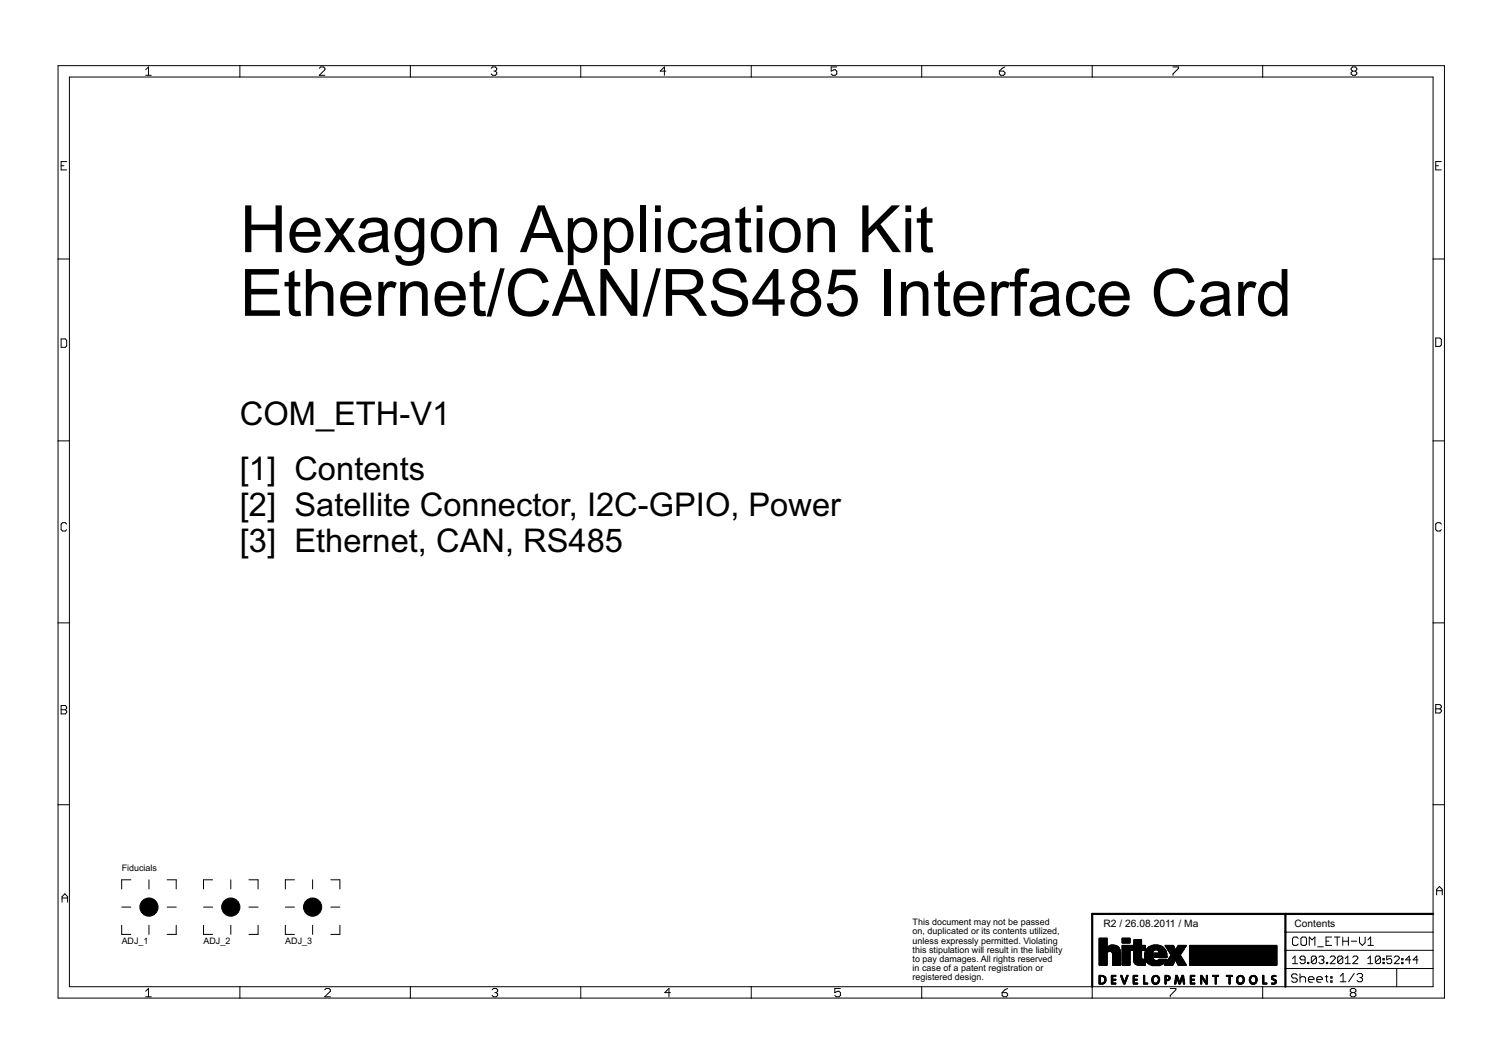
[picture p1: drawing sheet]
<svg xmlns="http://www.w3.org/2000/svg" width="420mm" height="297mm" viewBox="0 0 420 297" stroke-linecap="round" stroke-linejoin="round" font-family="sans-serif">
<g fill="#000" stroke="#000" stroke-width=".28">
<path d="M16.2 18.3v54zM40.7 19.5l.8-.8zM41.5 18.7v2.3zM16.2 18.3h50.8zM89.2 19.1l.4-.4zM89.6 18.7h.8zM90.8 19.1v.4zM90.4 18.7l.4 .4zM67 18.3h47.6zM137.2 19.1l.4-.4zM137.6 18.7h.8zM138.4 18.7l.4 .4z"/>
<path d="M138 19.9h.4zM138.4 19.9l.4 .4zM138.8 19.1v.4zM138.8 19.5l-.4 .4zM114.6 18.3h47.6zM184.4 19.9h1.6zM185.6 18.7l-1.2 1.2zM162.2 18.3h47.7zM209.9 18.3v3.2zM232.2 18.7v1.2zM232.2 19.9l.8-.4zM233 19.5h.4z"/>
<path d="M233.4 19.5l.4 .4zM232.2 18.7h1.6zM233.8 19.9v.7zM209.9 18.3h47.6zM257.5 18.3v3.2zM279.2 19.9v.7zM280 19.1l-.8 .8zM279.2 19.9h1.2zM280 19.1l.7-.4zM257.5 18.3h47.6zM305.1 18.3v3.2zM327.7 18.7h1.5z"/>
<path d="M329.2 18.7v.4zM329.2 19.1l-1.5 1.5zM305.1 18.3h47.6zM352.7 18.3v3.2zM377.5 19.1l.4-.4zM377.5 19.1v.4zM377.9 18.7h.7zM377.5 19.5l.4 .4zM377.9 19.9h.7zM378.6 18.7l.4 .4zM378.6 19.9l.4 .4zM379 19.1v.4z"/>
<path d="M378.6 19.9l.4-.4zM352.7 18.3h50.8zM19.4 21.5v50.8zM40.7 21h1.5zM19.4 21.5h47.6zM67 18.3v3.2zM89.2 21l1.6-1.5zM89.2 21h1.6zM67 21.5h47.6zM114.6 18.3v3.2zM137.2 20.6l.4 .4zM137.6 21h.8z"/>
<path d="M138.8 20.3v.3zM138.8 20.6l-.4 .4zM114.6 21.5h47.6zM162.2 18.3v3.2zM185.6 18.7v2.3zM162.2 21.5h47.7zM232.2 20.6l.4 .4zM232.6 21h.8zM233.4 21l.4-.4zM209.9 21.5h47.6zM279.2 20.6l.4 .4zM279.6 21h.8z"/>
<path d="M280.4 21l.3-.4zM280.7 20.3v.3zM280.4 19.9l.3 .4zM257.5 21.5h47.6zM327.7 20.6v.4zM305.1 21.5h47.6zM377.5 20.3v.3zM377.9 19.9l-.4 .4zM377.5 20.6l.4 .4zM377.9 21h.7zM379 20.3v.3zM378.6 21l.4-.4z"/>
<path d="M352.7 21.5h47.6zM17.1 45.1v2.3zM17.1 47.4h1.5zM17.1 46.3h.8zM17.1 45.1h1.5zM401.1 45.1v2.3zM401.1 47.4h1.6zM401.1 46.3h.8zM401.1 45.1h1.6zM16.2 72.3v50.8zM16.2 72.3h3.2zM19.4 72.3v50.8z"/>
<path d="M400.3 21.5v50.8zM400.3 72.3h3.2zM403.5 18.3v54zM17.1 94.6v2.4zM17.1 97h1.1zM18.6 96.6l-.4 .4zM17.1 94.6h1.1zM18.6 95v1.6zM18.2 94.6l.4 .4zM401.1 94.4v2.3zM401.1 96.7h1.2zM402.3 96.7l.4-.4z"/>
<path d="M401.1 94.4h1.2zM402.7 94.8v1.5zM402.3 94.4l.4 .4zM16.2 123.1v50.8zM16.2 123.1h3.2zM19.4 123.1v50.8zM400.3 72.3v50.8zM400.3 123.1h3.2zM403.5 72.3v50.8zM17.1 146.3v1.6zM17.1 147.9l.4 .4zM17.5 145.9l-.4 .4z"/>
<path d="M17.5 148.3h.7zM17.5 145.9h.7zM18.6 147.9l-.4 .4zM18.2 145.9l.4 .4zM401.1 146.3v1.6zM401.1 147.9l.4 .4zM401.1 146.3l.4-.4zM401.5 148.3h.8zM401.5 145.9h.8zM402.3 148.3l.4-.4zM402.3 145.9l.4 .4zM16.2 173.9v50.8z"/>
<path d="M16.2 173.9h3.2zM19.4 173.9v50.8zM400.3 123.1v50.8zM400.3 173.9h3.2zM403.5 123.1v50.8zM17.1 197v2.3zM17.1 197h1.1zM17.1 198.1h1.1zM18.2 197l.4 .4zM18.2 198.1l.4 .4zM17.1 199.3h1.1zM18.6 197.4v.3z"/>
<path d="M18.6 197.7l-.4 .4zM18.6 198.5v.4zM18.6 198.9l-.4 .4zM401.1 196.7v2.4zM401.1 196.7h1.2zM401.1 197.9h1.2zM402.3 196.7l.4 .4zM402.3 197.9l.4 .4zM401.1 199.1h1.2zM402.7 197.1v.4zM402.7 197.5l-.4 .4zM402.7 198.3v.3z"/>
<path d="M402.7 198.6l-.4 .5zM16.2 224.7v53.9zM16.2 224.7h3.2zM19.4 224.7v50.8zM400.3 173.9v50.8zM400.3 224.7h3.2zM403.5 173.9v50.8zM17.3 250.3v1.6zM17.3 250.3l.8-.8zM17.3 250.7h1.6zM18.1 249.5l.8 .8zM18.9 250.3v1.6z"/>
<path d="M34 245.6v2.6zM34 245.6h2.5zM34 253.2h2.5zM41.6 245.6v2.6zM46.7 245.6h2.5zM49.2 245.6v2.6zM46.7 253.2h2.5zM49.2 258.3v2.6zM56.9 245.6v2.6zM56.9 245.6h2.5zM56.9 253.2h2.5zM64.5 245.6v2.6z"/>
<path d="M69.6 245.6h2.5zM72.1 245.6v2.6zM69.6 253.2h2.5zM72.1 258.3v2.6zM79.7 245.6v2.6zM79.7 245.6h2.6zM79.7 253.2h2.6zM87.3 245.6v2.6zM92.4 245.6h2.6zM95 245.6v2.6zM92.4 253.2h2.6zM95 258.3v2.6z"/>
<path d="M400.3 224.7v30.4zM401.3 248.3v1.5zM401.3 248.3l.8-.8zM401.3 248.7h1.6zM402.1 247.5l.8 .8zM402.9 248.3v1.5zM16.2 278.6h50.8zM19.4 275.5h47.6zM34 258.3v2.6zM34 260.9h2.5zM40.7 276.7l.8-.8zM40.7 278.3h1.5z"/>
<path d="M41.5 275.9v2.4zM41.6 258.3v2.6zM46.7 260.9h2.5zM56.9 258.3v2.6zM56.9 260.9h2.5zM64.5 258.3v2.6zM67 278.6h47.6zM67 275.5h47.6zM67 275.5v3.1zM69.6 260.9h2.5zM79.7 258.3v2.6zM79.7 260.9h2.6z"/>
<path d="M87.3 258.3v2.6zM90.7 278.3l1.6-1.6zM90.7 276.3l.4-.4zM91.1 275.9h.8zM90.7 278.3h1.6zM92.3 276.3v.4zM91.9 275.9l.4 .4zM92.4 260.9h2.6zM114.6 278.6h47.6zM114.6 275.5v3.1zM114.6 275.5h95.3zM137.5 276.3l.4-.4z"/>
<path d="M137.9 275.9h.7zM137.5 277.9l.4 .4zM138.6 275.9l.4 .4zM138.2 277.1h.4zM138.6 277.1l.4 .4zM137.9 278.3h.7zM139 276.3v.4zM139 276.7l-.4 .4zM139 277.5v.4zM139 277.9l-.4 .4zM162.2 278.6h47.7zM162.2 275.5v3.1z"/>
<path d="M185.7 277.1h1.6zM186.9 275.9v2.4zM186.9 275.9l-1.2 1.2zM209.9 278.6h47.6zM209.9 275.5h47.6zM209.9 275.5v3.1zM233.2 275.9v1.2zM233.2 277.1l.8-.4zM233.2 277.9l.4 .4zM234 276.7h.4zM234.4 276.7l.4 .4zM233.6 278.3h.8z"/>
<path d="M233.2 275.9h1.6zM234.8 277.1v.8zM234.4 278.3l.4-.4zM257.5 278.6h47.6zM257.5 275.5h47.6zM257.5 275.5v3.1zM280 277.1v.8zM280 277.9l.3 .4zM280.3 278.3h.8zM280.7 276.3l-.7 .8zM281.1 278.3l.4-.4zM280 277.1h1.1z"/>
<path d="M280.7 276.3l.8-.4zM281.5 277.5v.4zM281.1 277.1l.4 .4zM305.1 278.6h47.6zM305.1 275.5h47.6zM305.1 275.5v3.1zM326.9 275.9h1.6zM326.9 277.9v.4zM328.5 275.9v.4zM328.5 276.3l-1.6 1.6zM352.7 278.6h50.8zM352.7 275.5h6.4z"/>
<path d="M352.7 275.5v3.1zM359.1 275.5h31.1zM359.1 265.3h41.2zM359.1 260.2h41.2zM360.8 272.3v.4zM360.8 272.7l.4 .3zM361.1 262v1.5zM361.1 263.5l.4 .4zM361.8 266.9l-.7 .7zM361.1 269h1.4zM360.8 272.3l.4-.4zM361.2 273h.8z"/>
<path d="M360.8 273.8l.4 .4zM361.1 262l.4-.4zM361.5 263.9h.8zM361.8 266.9v2.1zM361.2 271.9h.8zM362 273l.4 .4zM361.2 274.2h.8zM361.5 261.6h.8zM362.3 263.9l.3-.4zM362 271.9l.4 .4zM362.4 273.4v.4zM362.4 273.8l-.4 .4z"/>
<path d="M362.3 261.6l.3 .4zM363.2 268.7l.3 .3zM363.2 267.3v.3zM363.2 267.6l.3 .4zM363.2 271.9v2.3zM363.2 273l.4-.3zM363.4 262v1.5zM363.4 263.5l.4 .4zM363.5 269h.7zM363.5 266.9l-.3 .4zM363.5 268h1.1zM363.6 272.7h.7z"/>
<path d="M363.8 261.6l-.4 .4zM363.8 263.9h.8zM364.2 269l.4-.3zM363.5 266.9h.7zM364.3 272.7l.4 .3zM363.8 261.6h.8zM364.6 263.9l.4-.4zM364.6 267.3v1.4zM364.2 266.9l.4 .4zM364.7 273v1.2zM365 262v1.5zM364.6 261.6l.4 .4z"/>
<path d="M365.3 268.7v.3zM365.3 268.7h.3zM365.5 273v.8zM365.5 273l.4-.3zM365.6 268.7v.3zM365.3 269h.3zM365.8 261.6v2.3zM365.8 261.6l.7 .8zM365.5 273.8l.4 .4zM365.9 272.7h.8zM366.3 267.3v1.4zM366.7 266.9l-.4 .4z"/>
<path d="M366.3 268.7l1.4-1.4zM366.5 262.4l.8-.8zM365.9 274.2h.8zM366.7 272.7l.4 .3zM366.7 266.9h.7zM366.3 268.7l.4 .3zM367.1 273v.4zM365.5 273.4h1.6zM367.3 261.6v2.3zM367.4 266.9l.3 .4zM366.7 269h.7zM367.7 267.3v1.4z"/>
<path d="M367.7 268.7l-.3 .3zM367.9 273v.8zM367.9 273l.3-.3zM368.1 264.3h1.6zM367.9 273.8l.3 .4zM368.2 272.7h.8zM368.8 266.9l-.4 .4zM368.8 266.9h.7zM368.4 268.7l.4 .3zM368.2 274.2h.8zM369 272.7l.4 .3zM369.4 273v.4z"/>
<path d="M367.9 273.4h1.5zM369.5 266.9l.3 .4zM369.1 268h.4zM369.5 268l.3 .3zM368.8 269h.7zM369.8 267.3v.3zM369.8 267.6l-.3 .4zM369.8 268.3v.4zM369.8 268.7l-.3 .3zM370.2 272.7h.8zM370.4 261.6v2.3zM370.4 263.9h1.6z"/>
<path d="M370.4 262.8h.8zM370.5 268.7v.3zM370.5 268.7h.4zM370.6 272.3v1.5zM370.6 273.8l.4 .4zM370.9 268.7v.3zM370.5 269h.4zM373 267.6l-1.4 1.4zM371.8 272.7h.3zM371.8 272.7v.3zM371.8 273.8h.3zM371.8 273.8v.4z"/>
<path d="M371.9 266.9l-.3 .4zM370.4 261.6h1.6zM372.1 272.7v.3zM371.8 273h.3zM372.1 273.8v.4zM371.8 274.2h.3zM371.9 266.9h.8zM372.8 261.6h1.5zM371.6 269h1.4zM373 267.3v.3zM372.7 266.9l.3 .4zM373.6 261.6v2.3z"/>
<path d="M373.7 267.3v1.4zM373.7 267.3l.4-.4zM373.7 268.7l1.4-1.4zM374.1 266.9h.7zM373.7 268.7l.4 .3zM374.4 272.5l.8-.7zM374.4 274.1h1.6zM374.8 266.9l.3 .4zM374.1 269h.7zM375.1 261.6v2.3zM375.1 262.8h1.6zM375.1 267.3v1.4z"/>
<path d="M375.1 268.7l-.3 .3zM375.2 271.8v2.3zM375.8 267.6l.7-.7zM375.8 269h1.4zM376.5 266.9v2.1zM376.7 261.6v2.3zM378.3 271.8l-1.5 2.3zM377.2 276.3l.4-.4zM377.2 277.5v.4zM377.2 277.5l.4-.4zM377.2 276.3v.4zM377.5 262.8h1.5z"/>
<path d="M377.6 275.9h.8zM377.2 277.9l.4 .4zM377.2 276.7l.4 .4zM377.6 277.1h.8zM377.9 269l1.4-1.4zM378.3 266.9l-.4 .4zM378.4 275.9l.4 .4zM378.4 277.1l.4 .4zM377.6 278.3h.8zM378.8 276.3v.4zM378.4 277.1l.4-.4zM378.8 277.5v.4z"/>
<path d="M378.4 278.3l.4-.4zM378.3 266.9h.7zM379.1 272.1l.4-.3zM377.9 269h1.4zM379.3 267.3v.3zM379 266.9l.3 .4zM379.5 271.8h.8zM379.1 273.7l.4 .4zM379.8 261.6v1.6zM379.8 263.2l.8 .7zM380.3 271.8l.4 .3zM379.9 272.9h.4z"/>
<path d="M380.3 272.9l.4 .4zM379.5 274.1h.8zM380.6 263.9l.8-.7zM380.7 272.1v.4zM380.3 272.9l.4-.4zM380.7 273.3v.4zM380.3 274.1l.4-.4zM381.4 261.6v1.6zM382.8 266.9l-.7 .7zM382.1 269h1.4zM382.9 261.6l-.8 .8zM382.1 263.9h1.6z"/>
<path d="M382.8 266.9v2.1zM382.9 261.6v2.3zM384.2 267.3v1.4zM384.6 266.9l-.4 .4zM384.2 268.7l1.4-1.4zM384.6 266.9h.7zM384.2 268.7l.4 .3zM385.3 266.9l.3 .4zM384.6 269h.7zM385.6 267.3v1.4zM385.6 268.7l-.3 .3zM386.3 267.6h.4z"/>
<path d="M386.3 267.6v.4zM386.3 268.7h.4zM386.3 268.7v.3zM386.7 267.6v.4zM386.3 268h.4zM386.7 268.7v.3zM386.3 269h.4zM387.4 266.9v1.1zM387.4 268l.7-.4zM387.4 268.7l.3 .3zM388.1 267.6h.3zM388.4 267.6l.4 .4z"/>
<path d="M387.7 269h.7zM387.4 266.9h1.4zM388.8 268v.7zM388.8 268.7l-.4 .3zM389.5 269l1.4-1.4zM389.8 266.9l-.3 .4zM390.2 275.5h10.1zM390.2 270.4v5.1zM390.2 270.4h10.1zM359.1 270.4h31.1zM389.8 266.9h.7zM389.5 269h1.4z"/>
<path d="M390.9 267.3v.3zM390.5 266.9l.4 .4zM391.6 267.6h.3zM391.6 267.6v.4zM391.6 268.7h.3zM391.6 268.7v.3zM391.9 267.6v.4zM391.6 268h.3zM391.9 268.7v.3zM391.6 269h.3zM392.6 268h1.5zM393.7 266.9v2.1z"/>
<path d="M393.7 266.9l-1.1 1.1zM394.8 268h1.4zM395.8 266.9v2.1zM395.8 266.9l-1 1.1zM400.3 270.4v5.1zM400.3 265.3v5.1zM400.3 260.2v5.1zM400.3 255.1v5.1zM403.5 224.7v53.9z"/>
<circle cx="41.6" cy="253.2" r="2.54"/>
<circle cx="64.5" cy="253.2" r="2.54"/>
<circle cx="87.3" cy="253.2" r="2.54"/>
</g>
<path d="M305.1 255.1h54zM359.1 255.1h41.2zM305.1 255.1v20.4zM359.1 270.4v5.1zM359.1 265.3v5.1zM359.1 260.2v5.1zM359.1 255.1v5.1z" fill="#000" stroke="#000" stroke-width=".61"/>
<g fill="#000" stroke="#000" stroke-width=".28">
<path d="M307 274.6l1.2 .1zM307 274.5l1.4 .1zM307 274.4l.4 .1zM307 274.3l.4 .1zM307 274.2l.4 .1zM307 274.1l.4 .1zM307 274l.4 .1zM307 273.9l.4 .1zM307 273.7l.4 .2zM307 273.6l.4 .2zM307 273.5l.4 .2zM307 273.4l.4 .2z"/>
<path d="M307 273.3l.4 .2zM307 273.2l.4 .1zM307 273.1l.4 .1zM307 273l.4 .1zM307 272.9l.4 .1zM307 272.8l.4 .1zM307 272.7l.4 .1zM307 272.6l.4 .1zM307 272.3l.8 .1zM307 265.9l2.4 .2zM307 265.8l2.4 .2zM307 265.6l2.6 .1z"/>
<path d="M307 265l5.8 .1zM307 264.9l5.8 .1zM307 264.8l5.7 .1zM307 264.7l5.7 .1zM307 264.5l5.6 .2zM307 264.4l5.6 .2zM307 272.5l1.5 .1zM307 272.4l1.3 .1zM307 269.4l2.3 .1zM307 269.3l2.3 .1zM307 269.2l2.3 .1zM307 269l2.3 .2z"/>
<path d="M307 268.9l2.3 .2zM307 268.8l2.3 .2zM307 268.7l2.3 .2zM307 268.6l2.3 .2zM307 268.5l2.3 .1zM307 268.4l2.3 .1zM307 268.3l2.3 .1zM307 268.2l2.3 .1zM307 268.1l2.3 .1zM307 268l2.3 .1zM307 267.9l2.3 .1zM307 267.8l2.3 .1z"/>
<path d="M307 267.7l2.3 .1zM307 267.5l2.3 .2zM307 267.4l2.3 .2zM307 267.3l2.3 .2zM307 267.2l2.3 .2zM307 267.1l2.3 .2zM307 267l2.3 .1zM307 266.9l2.3 .1zM307 266.8l2.3 .1zM307 266.7l2.3 .1zM307 266.6l2.3 .1zM307 266.5l2.3 .1z"/>
<path d="M307 266.4l2.3 .1zM307 266.3l2.3 .1zM307 266.1l2.3 .2zM307 266l2.3 .2zM307 265.7l2.5 .2zM307 265.5l5.9 .1zM307 265.4l5.9 .1zM307 265.3l5.9 .1zM307 265.2l5.9 .1zM307 265.1l5.9 .1zM307 264.3l2.3 .2zM307 264.2l2.3 .2z"/>
<path d="M307 264.1l2.3 .1zM307 264l2.3 .1zM307 263.9l2.3 .1zM307 263.8l2.3 .1zM307 263.7l2.3 .1zM307 263.6l2.3 .1zM307 263.5l2.3 .1zM307 263.4l2.3 .1zM307 263.3l2.3 .1zM307 263.2l2.3 .1zM307 263.1l2.3 .1zM307 263l2.3 .1z"/>
<path d="M307 262.8l2.3 .2zM307 262.7l2.3 .2zM307 262.6l2.3 .1zM307 262.5l2.3 .1zM307 262.4l2.3 .1zM307 262.3l2.3 .1zM307 262.2l2.3 .1zM307 262.1l2.3 .1zM307 262l2.3 .1zM307 261.9l2.3 .1zM307.8 274.4l.8 .1zM308.1 272.6l.6 .1z"/>
<path d="M308.2 274.3l.4 .1zM308.3 274.2l.4 .1zM308.3 272.7l.4 .1zM308.4 274.1l.4 .1zM308.4 272.8l.4 .1zM308.5 274l.4 .1zM308.5 273.9l.4 .1zM308.5 273l.4 .1zM308.5 272.9l.4 .1zM308.6 273.7l.4 .2zM308.6 273.6l.4 .2zM308.6 273.5l.4 .2z"/>
<path d="M308.6 273.4l.4 .2zM308.6 273.3l.4 .2zM308.6 273.2l.4 .1zM308.6 273.1l.4 .1zM309.4 264.3l3.1 .2zM309.5 264.2l2.9 .2zM309.6 264.1l2.6 .1zM309.8 264l2.3 .1zM310 263.9l1.8 .1zM310.2 263.8l1.1 .1zM310.5 274.3l.4 .1zM310.5 274.2l.4 .1z"/>
<path d="M310.5 274.1l.4 .1zM310.5 274l.4 .1zM310.5 273.9l.4 .1zM310.5 273.7l.4 .2zM310.5 273.6l.4 .2zM310.5 273.2l.4 .1zM310.5 273.1l.4 .1zM310.5 273l.4 .1zM310.5 272.9l.4 .1zM310.5 272.8l.4 .1zM310.5 272.7l.4 .1zM310.5 272.6l.4 .1z"/>
<path d="M310.5 265.6l2.4 .1zM310.5 274.6l1.2 .1zM310.5 274.5l1.2 .1zM310.5 274.4l1.2 .1zM310.5 273.5l1.2 .2zM310.5 273.4l1.2 .2zM310.5 273.3l1.2 .2zM310.5 272.5l1.2 .1zM310.5 272.4l1.2 .1zM310.5 272.3l1.2 .1zM310.6 265.7l2.3 .2zM310.7 265.9l2.3 .2z"/>
<path d="M310.7 265.8l2.3 .2zM310.8 269.4l2.2 .1zM310.8 269.3l2.2 .1zM310.8 269.2l2.2 .1zM310.8 269l2.2 .2zM310.8 268.9l2.2 .2zM310.8 268.8l2.2 .2zM310.8 268.7l2.2 .2zM310.8 268.6l2.2 .2zM310.8 268.5l2.2 .1zM310.8 268.4l2.2 .1zM310.8 268.3l2.2 .1z"/>
<path d="M310.8 268.2l2.2 .1zM310.8 268.1l2.2 .1zM310.8 268l2.2 .1zM310.8 267.9l2.2 .1zM310.8 267.8l2.2 .1zM310.8 267.7l2.2 .1zM310.8 267.5l2.2 .2zM310.8 267.4l2.2 .2zM310.8 267.3l2.2 .2zM310.8 267.2l2.2 .2zM310.8 267.1l2.2 .2zM310.8 267l2.2 .1z"/>
<path d="M310.8 266.9l2.2 .1zM310.8 266.8l2.2 .1zM310.8 266.7l2.2 .1zM310.8 266.6l2.2 .1zM310.8 266.5l2.2 .1zM310.8 266.4l2.2 .1zM310.8 266.3l2.2 .1zM310.8 266.1l2.2 .2zM310.8 266l2.2 .2zM313 272.4l.5 .1zM313 272.3l.5 .1zM313.1 272.5l.4 .1z"/>
<path d="M313.1 272.7l.5 .1zM313.1 272.6l.5 .1zM313.2 272.8l.4 .1zM313.2 272.9l.5 .1zM313.3 273.1l.4 .1zM313.3 273l.4 .1zM313.4 273.2l.4 .1zM313.4 273.4l.4 .2zM313.4 273.3l.4 .2zM313.5 273.5l.4 .2zM313.5 269.4l2.2 .1zM313.5 269.3l2.2 .1z"/>
<path d="M313.5 269.2l2.2 .1zM313.5 269l2.2 .2zM313.5 268.9l2.2 .2zM313.5 268.8l2.2 .2zM313.5 268.7l2.2 .2zM313.5 268.6l2.2 .2zM313.5 268.5l2.2 .1zM313.5 268.4l2.2 .1zM313.5 268.3l2.2 .1zM313.5 268.2l2.2 .1zM313.5 268.1l2.2 .1zM313.5 268l2.2 .1z"/>
<path d="M313.5 267.9l2.2 .1zM313.5 267.8l2.2 .1zM313.5 267.7l2.2 .1zM313.5 267.5l2.2 .2zM313.5 267.4l2.2 .2zM313.5 267.3l2.2 .2zM313.5 267.2l2.2 .2zM313.5 267.1l2.2 .2zM313.5 267l2.2 .1zM313.5 266.9l2.2 .1zM313.5 266.8l2.2 .1zM313.5 266.7l2.2 .1z"/>
<path d="M313.5 266.6l2.2 .1zM313.5 266.5l2.2 .1zM313.5 266.4l2.2 .1zM313.5 266.3l2.2 .1zM313.5 266.1l2.2 .2zM313.5 266l2.2 .2zM313.5 265.9l2.2 .2zM313.5 265.8l2.2 .2zM313.5 265.7l2.2 .2zM313.5 265.6l2.2 .1zM313.5 265.5l2.2 .1zM313.5 265.4l2.2 .1z"/>
<path d="M313.5 265.3l2.2 .1zM313.5 265.2l2.2 .1zM313.5 265.1l2.2 .1zM313.5 265l2.2 .1zM313.5 264.9l2.2 .1zM313.5 264.8l2.2 .1zM313.5 264.7l2.2 .1zM313.5 264.5l2.2 .2zM313.5 264.4l2.2 .2zM313.5 264.3l2.2 .2zM313.5 264.2l2.2 .2zM313.5 264.1l2.2 .1z"/>
<path d="M313.5 264l2.2 .1zM313.5 263.9l2.2 .1zM313.5 263.2l2.2 .1zM313.5 263.1l2.2 .1zM313.5 263l2.2 .1zM313.5 262.8l2.2 .2zM313.5 262.7l2.2 .2zM313.5 262.6l2.2 .1zM313.5 262.5l2.2 .1zM313.5 262.4l2.2 .1zM313.5 262.3l2.2 .1zM313.5 262.2l2.2 .1z"/>
<path d="M313.5 262.1l2.2 .1zM313.5 262l2.2 .1zM313.5 261.9l2.2 .1zM313.6 273.9l.4 .1zM313.6 273.7l.3 .2zM313.6 273.6l.3 .2zM313.7 274.1l.3 .1zM313.7 274l.3 .1zM313.8 274.4l.6 .1zM313.8 274.3l.6 .1zM313.8 274.2l.6 .1zM313.9 274.6l.4 .1z"/>
<path d="M313.9 274.5l.4 .1zM314.1 274.1l.4 .1zM314.2 274l.3 .1zM314.2 273.9l.3 .1zM314.2 273.7l.4 .2zM314.3 273.6l.3 .2zM314.3 273.5l.4 .2zM314.4 273.4l.3 .2zM314.4 273.3l.3 .2zM314.4 273.2l.5 .1zM314.5 273.1l.4 .1zM314.5 273l.4 .1z"/>
<path d="M314.5 272.9l.5 .1zM314.6 272.8l.4 .1zM314.6 272.7l.4 .1zM314.7 272.6l.4 .1zM314.7 272.5l.4 .1zM314.7 272.4l.5 .1zM314.8 272.3l.4 .1zM315.9 265.2l4.1 .1zM315.9 265.1l4.1 .1zM315.9 265l4.1 .1zM315.9 264.9l4.1 .1zM315.9 264.8l4.1 .1z"/>
<path d="M315.9 264.7l4.1 .1zM315.9 264.5l4.1 .2zM315.9 264.4l4.1 .2zM315.9 264.3l4.1 .2zM315.9 264.2l4.1 .2zM315.9 264.1l4.1 .1zM315.9 264l4.1 .1zM315.9 263.9l4.1 .1zM316.5 274.3l.4 .1zM316.5 274.2l.4 .1zM316.5 274.1l.4 .1zM316.5 274l.4 .1z"/>
<path d="M316.5 273.9l.4 .1zM316.5 273.7l.4 .2zM316.5 273.6l.4 .2zM316.5 273.5l1.2 .2zM316.5 273.4l1.2 .2zM316.5 273.3l1.2 .2zM316.5 273.2l.4 .1zM316.5 273.1l.4 .1zM316.5 273l.4 .1zM316.5 272.9l.4 .1zM316.5 272.8l.4 .1zM316.5 272.7l.4 .1z"/>
<path d="M316.5 272.6l.4 .1zM316.6 274.6l1.2 .1zM316.6 274.5l1.2 .1zM316.6 274.4l1.2 .1zM316.6 272.5l1.2 .1zM316.6 272.4l1.2 .1zM316.6 272.3l1.2 .1zM316.7 267.5l2.3 .2zM316.7 268.2l3.3 .1zM316.7 268.1l3.3 .1zM316.7 268l5.9 .1zM316.7 267.9l5.6 .1z"/>
<path d="M316.7 267.8l2.9 .1zM316.7 267.7l2.4 .1zM316.7 267.4l2.2 .2zM316.7 267.3l2.2 .2zM316.7 267.2l2.2 .2zM316.7 267.1l2.2 .2zM316.7 267l2.2 .1zM316.7 266.9l2.2 .1zM316.7 266.8l2.2 .1zM316.7 266.7l2.2 .1zM316.7 266.6l2.2 .1zM316.7 266.5l2.2 .1z"/>
<path d="M316.7 266.4l2.2 .1zM316.7 266.3l2.2 .1zM316.7 266.1l2.2 .2zM316.7 266l2.2 .2zM316.7 265.9l2.2 .2zM316.7 265.8l2.2 .2zM316.7 265.7l2.2 .2zM316.7 265.6l2.2 .1zM316.7 265.5l2.2 .1zM316.7 265.4l2.2 .1zM316.7 265.3l2.2 .1zM316.8 263.8l2.1 .1z"/>
<path d="M316.8 263.7l2.1 .1zM316.8 263.6l2.1 .1zM316.8 263.5l2.1 .1zM316.8 263.4l2.1 .1zM316.8 263.3l2.1 .1zM316.8 263.2l2.1 .1zM316.8 263.1l2.1 .1zM316.8 263l2.1 .1zM316.8 262.8l2.1 .2zM316.8 262.7l2.1 .2zM316.8 262.6l2.1 .1zM316.8 262.5l2.1 .1z"/>
<path d="M316.8 262.4l2.1 .1zM316.8 262.3l2.1 .1zM316.8 268.6l3.2 .2zM316.8 268.5l3.2 .1zM316.8 268.4l3.2 .1zM316.8 268.3l3.2 .1zM316.9 268.8l3.1 .2zM316.9 268.7l3.1 .2zM317 268.9l3 .2zM317.1 269l2.9 .2zM317.2 269.2l2.8 .1zM317.4 269.3l2.6 .1z"/>
<path d="M317.7 269.4l2.3 .1zM319.4 274.6l1.2 .1zM319.4 274.5l1.2 .1zM319.4 274.4l1.2 .1zM319.4 274.3l.4 .1zM319.4 274.2l.4 .1zM319.4 274.1l.4 .1zM319.4 274l.4 .1zM319.4 273.9l.4 .1zM319.4 273.7l.4 .2zM319.4 273.6l.4 .2zM319.4 273.5l.4 .2z"/>
<path d="M319.4 273.4l.4 .2zM319.4 273.3l.4 .2zM319.4 273.2l.4 .1zM319.4 273.1l.4 .1zM319.4 273l.4 .1zM319.4 272.9l.4 .1zM319.4 272.8l.4 .1zM319.4 272.7l.4 .1zM319.4 272.6l.4 .1zM319.4 272.5l.4 .1zM319.4 272.4l.4 .1zM319.4 272.3l.4 .1z"/>
<path d="M319.8 267.4l2.3 .2zM319.8 267.3l2.2 .2zM319.8 267.2l2.2 .2zM319.8 266.8l6.2 .1zM319.8 266.7l6.2 .1zM319.8 266.6l6.2 .1zM319.8 266.5l6.2 .1zM319.8 266.4l6.2 .1zM319.8 266.3l6.2 .1zM319.8 266.1l6.2 .2zM319.8 266l6.2 .2zM319.8 267.1l6.3 .2z"/>
<path d="M319.8 267l6.3 .1zM319.8 266.9l6.3 .1zM319.9 267.8l2.3 .1zM319.9 267.7l2.3 .1zM319.9 267.5l2.2 .2zM319.9 265.9l2.1 .2zM319.9 265.8l2.1 .2zM319.9 265.7l2.1 .2zM319.9 265.6l2.2 .1zM320 265.5l2.1 .1zM320 265.4l2.2 .1zM320.1 268.2l5.6 .1z"/>
<path d="M320.1 268.1l2.8 .1zM320.1 265.3l2.2 .1zM320.1 265.2l2.5 .1zM320.2 265l5.2 .1zM320.2 268.4l5.3 .1zM320.2 268.3l5.5 .1zM320.2 265.1l5.3 .1zM320.3 268.5l5.3 .1zM320.3 264.9l5.1 .1zM320.4 268.6l5.1 .2zM320.4 264.8l4.9 .1zM320.5 268.7l4.9 .2z"/>
<path d="M320.5 264.7l4.7 .1zM320.6 268.8l4.6 .2zM320.6 264.5l4.5 .2zM320.7 268.9l4.3 .2zM320.7 264.4l4.3 .2zM320.8 264.3l4.1 .2zM321 269l3.9 .2zM321.1 269.2l3.7 .1zM321.1 264.2l3.6 .2zM321.3 269.3l3.2 .1zM321.3 264.1l3.2 .1zM321.5 264l2.9 .1z"/>
<path d="M321.6 269.4l2.7 .1zM321.7 273.5l.4 .2zM321.7 273.4l.4 .2zM321.7 263.9l2.4 .1zM321.8 273.9l.3 .1zM321.8 273.7l.3 .2zM321.8 273.6l.3 .2zM321.8 273.3l.3 .2zM321.8 273.2l.3 .1zM321.8 273.1l.3 .1zM321.8 273l.3 .1zM321.8 274.1l.4 .1z"/>
<path d="M321.8 274l.4 .1zM321.8 272.9l.4 .1zM321.9 274.3l.6 .1zM321.9 274.2l.4 .1zM321.9 272.8l.4 .1zM321.9 269.5l2.1 .1zM322 274.4l.8 .1zM322 272.6l.6 .1zM322 272.7l.5 .1zM322.1 274.5l1.4 .1zM322.1 272.5l1.4 .1zM322.1 263.8l1.5 .1z"/>
<path d="M322.2 274.6l1.1 .1zM322.3 272.4l1.1 .1zM322.6 274.7l.4 .1zM322.8 272.3l.2 .1zM322.9 274.4l.7 .1zM323.1 272.6l.6 .1zM323.2 274.3l.4 .1zM323.3 274.2l.4 .1zM323.3 272.7l.4 .1zM323.3 268.1l2.5 .1zM323.4 274.1l.4 .1zM323.4 272.8l.4 .1z"/>
<path d="M323.4 265.2l2.2 .1zM323.5 274l.3 .1zM323.5 273.9l.3 .1zM323.5 273.7l.4 .2zM323.5 273.1l.4 .1zM323.5 273l.3 .1zM323.5 272.9l.3 .1zM323.5 268l2.4 .1zM323.5 265.3l2.2 .1zM323.6 273.6l.4 .2zM323.6 273.5l.4 .2zM323.6 273.4l.4 .2z"/>
<path d="M323.6 273.3l.4 .2zM323.6 273.2l.4 .1zM323.6 267.9l2.3 .1zM323.6 265.5l2.2 .1zM323.6 265.4l2.2 .1zM323.7 265.7l2.2 .2zM323.7 265.6l2.1 .1zM323.7 267.8l2.3 .1zM323.8 265.9l2.1 .2zM323.8 265.8l2.1 .2zM325.3 269.4l2.4 .1zM325.3 269.3l2.4 .1z"/>
<path d="M325.4 274.6l.4 .1zM325.4 274.5l.4 .1zM325.4 274.4l.4 .1zM325.4 274.3l.4 .1zM325.4 274.2l.4 .1zM325.4 274.1l.4 .1zM325.4 274l.4 .1zM325.4 273.9l.4 .1zM325.4 273.7l.6 .2zM325.4 273.6l1 .2zM325.4 273.5l1.2 .2zM325.4 273.4l.4 .2z"/>
<path d="M325.4 273.3l.4 .2zM325.4 273.2l.4 .1zM325.4 273.1l.4 .1zM325.4 273l.4 .1zM325.4 272.9l.4 .1zM325.4 272.8l.4 .1zM325.4 272.7l.4 .1zM325.4 272.6l.4 .1zM325.4 269.2l2.4 .1zM325.4 263.9l2.4 .1zM325.5 272.5l1.2 .1zM325.5 272.4l1 .1z"/>
<path d="M325.5 272.3l.6 .1zM325.5 268.9l2.4 .2zM325.5 264.1l2.4 .1zM325.5 264l2.4 .1zM325.6 269l2.2 .2zM325.6 264.2l2.4 .2zM325.7 268.8l2.2 .2zM325.8 264.4l2.3 .2zM325.8 268.7l2.2 .2zM325.8 268.6l2.2 .2zM325.8 264.3l2.2 .2zM325.9 268.5l2.2 .1z"/>
<path d="M325.9 264.5l2.2 .2zM326 268.4l2.1 .1zM326 268.3l2.2 .1zM326 264.8l2.2 .1zM326 264.7l2.2 .1zM326.1 268.2l2.1 .1zM326.1 264.9l2.1 .1zM326.2 273.4l.5 .2zM326.2 268.1l2.1 .1zM326.2 268l2.1 .1zM326.2 265.1l2.1 .1zM326.2 265l2.1 .1z"/>
<path d="M326.3 272.6l.5 .1zM326.3 267.9l4.2 .1zM326.3 265.3l4.3 .1zM326.3 265.2l4.3 .1zM326.4 267.7l4 .1zM326.4 273.3l.4 .2zM326.4 267.8l4.1 .1zM326.4 265.4l4.1 .1zM326.5 273.2l.4 .1zM326.5 273.1l.4 .1zM326.5 272.9l.4 .1zM326.5 272.8l.4 .1z"/>
<path d="M326.5 272.7l.4 .1zM326.5 267.5l3.9 .2zM326.5 265.6l3.9 .1zM326.5 265.5l3.9 .1zM326.6 273l.4 .1zM326.6 267.4l3.7 .2zM326.6 267.3l3.5 .2zM326.6 265.7l3.7 .2zM326.7 267.2l3.5 .2zM326.7 265.9l3.5 .2zM326.7 265.8l3.5 .2zM326.8 267.1l3.3 .2z"/>
<path d="M326.8 267l3.3 .1zM326.8 266l3.3 .2zM326.9 266.9l3 .1zM326.9 266.3l3 .1zM326.9 266.1l3 .2zM327 266.8l2.8 .1zM327 266.7l2.8 .1zM327 266.4l2.8 .1zM327.2 266.6l2.5 .1zM327.2 266.5l2.5 .1zM328.1 274.6l.3 .1zM328.2 274.5l.3 .1z"/>
<path d="M328.2 274.4l.3 .1zM328.2 274.3l.3 .1zM328.2 274.2l.3 .1zM328.2 274.1l.3 .1zM328.2 274l.3 .1zM328.2 273.9l.3 .1zM328.2 273.7l.5 .2zM328.3 273.6l.4 .2zM328.3 273.5l.4 .2zM328.3 273.4l.4 .2zM328.3 273.3l.4 .2zM328.3 273.2l.4 .1z"/>
<path d="M328.3 273.1l.4 .1zM328.3 273l.4 .1zM328.4 272.9l.3 .1zM328.4 272.8l.7 .1zM328.4 272.7l.7 .1zM328.4 272.6l.6 .1zM328.4 272.5l.6 .1zM328.4 272.4l.5 .1zM328.4 272.3l.5 .1zM328.4 268.1l2.3 .1zM328.4 268l2.2 .1zM328.4 265.1l2.3 .1z"/>
<path d="M328.5 268.3l2.3 .1zM328.5 268.2l2.2 .1zM328.5 265l2.3 .1zM328.5 264.9l2.3 .1zM328.7 268.5l2.2 .1zM328.7 268.4l2.2 .1zM328.7 264.8l2.2 .1zM328.7 264.7l2.2 .1zM328.8 273l.4 .1zM328.8 272.9l.3 .1zM328.8 268.7l2.2 .2zM328.8 268.6l2.2 .2z"/>
<path d="M328.8 264.5l2.2 .2zM328.8 264.4l2.3 .2zM328.9 273.3l.4 .2zM328.9 273.2l.3 .1zM328.9 273.1l.3 .1zM328.9 268.9l2.3 .2zM328.9 268.8l2.2 .2zM328.9 264.3l2.2 .2zM329 273.6l.4 .2zM329 273.5l.3 .2zM329 273.4l.3 .2zM329 269.2l2.3 .1z"/>
<path d="M329 269l2.2 .2zM329 264.2l2.2 .2zM329 264.1l2.3 .1zM329.1 274l.4 .1zM329.1 273.9l.3 .1zM329.1 273.7l.3 .2zM329.1 269.4l2.3 .1zM329.1 269.3l2.2 .1zM329.1 264l2.2 .1zM329.1 263.9l2.3 .1zM329.2 274.1l.3 .1zM329.2 274.3l.6 .1z"/>
<path d="M329.2 274.2l.6 .1zM329.3 274.4l.5 .1zM329.3 274.6l.4 .1zM329.3 274.5l.4 .1zM329.6 274.1l.3 .1zM329.6 274l.3 .1zM329.6 273.9l.3 .1zM329.7 273.7l.4 .2zM329.7 273.6l.4 .2zM329.7 273.5l.4 .2zM329.8 273.4l.4 .2zM329.8 273.3l.4 .2z"/>
<path d="M329.8 273.2l.4 .1zM329.9 273.1l.4 .1zM329.9 273l.4 .1zM329.9 272.9l.4 .1zM330.1 272.8l.6 .1zM330.1 272.7l.6 .1zM330.1 272.6l.6 .1zM330.2 272.5l.5 .1zM330.2 272.4l.4 .1zM330.2 272.3l.4 .1zM330.4 273.3l.4 .2zM330.4 273.2l.4 .1z"/>
<path d="M330.4 273.1l.3 .1zM330.4 273l.3 .1zM330.4 272.9l.3 .1zM330.5 274.1l.4 .1zM330.5 274l.4 .1zM330.5 273.9l.3 .1zM330.5 273.7l.3 .2zM330.5 273.6l.3 .2zM330.5 273.5l.3 .2zM330.5 273.4l.3 .2zM330.6 274.6l.4 .1zM330.6 274.5l.3 .1z"/>
<path d="M330.6 274.4l.3 .1zM330.6 274.3l.3 .1zM330.6 274.2l.3 .1zM332.3 269.4l24.4 .1zM332.3 269.3l24.4 .1zM332.3 269.2l24.4 .1zM332.3 269l24.4 .2zM332.3 268.9l24.4 .2zM332.3 268.8l24.4 .2zM332.3 268.7l24.4 .2zM332.3 268.6l24.4 .2zM332.3 268.5l24.4 .1z"/>
<path d="M332.3 268.4l24.4 .1zM332.3 268.3l24.4 .1zM332.3 268.2l24.4 .1zM332.3 268.1l24.4 .1zM332.3 268l24.4 .1zM332.3 267.9l24.4 .1zM332.3 267.8l24.4 .1zM332.3 267.7l24.4 .1zM332.3 267.5l24.4 .2zM332.3 267.4l24.4 .2zM332.3 267.3l24.4 .2zM332.3 267.2l24.4 .2z"/>
<path d="M332.3 267.1l24.4 .2zM332.3 267l24.4 .1zM332.3 266.9l24.4 .1zM332.3 266.8l24.4 .1zM332.3 266.7l24.4 .1zM332.3 266.6l24.4 .1zM332.3 266.5l24.4 .1zM332.3 266.4l24.4 .1zM332.3 266.3l24.4 .1zM332.3 266.1l24.4 .2zM332.3 266l24.4 .2zM332.3 265.9l24.4 .2z"/>
<path d="M332.3 265.8l24.4 .2zM332.3 265.7l24.4 .2zM332.3 265.6l24.4 .1zM332.3 265.5l24.4 .1zM332.3 265.4l24.4 .1zM332.3 265.3l24.4 .1zM332.3 265.2l24.4 .1zM332.3 265.1l24.4 .1zM332.3 265l24.4 .1zM332.3 264.9l24.4 .1zM332.3 264.8l24.4 .1zM332.3 264.7l24.4 .1z"/>
<path d="M332.3 264.5l24.4 .2zM332.3 264.4l24.4 .2zM332.3 264.3l24.4 .2zM332.3 264.2l24.4 .2zM332.3 264.1l24.4 .1zM332.3 264l24.4 .1zM332.3 263.9l24.4 .1zM332.5 274.3l.3 .1zM332.5 274.2l.3 .1zM332.5 274.1l.3 .1zM332.5 274l.3 .1zM332.5 273.9l.3 .1z"/>
<path d="M332.5 273.7l.3 .2zM332.5 273.6l.3 .2zM332.5 273.5l1.2 .2zM332.5 273.4l1.2 .2zM332.5 273.3l1.2 .2zM332.5 273.2l.3 .1zM332.5 273.1l.3 .1zM332.5 273l.3 .1zM332.5 272.9l.3 .1zM332.5 272.8l.3 .1zM332.5 272.7l.3 .1zM332.5 272.6l.3 .1z"/>
<path d="M332.5 274.6l1.3 .1zM332.5 274.5l1.3 .1zM332.5 274.4l1.3 .1zM332.5 272.5l1.3 .1zM332.5 272.4l1.3 .1zM332.5 272.3l1.3 .1zM335.4 274.6l.3 .1zM335.4 274.5l.3 .1zM335.4 274.4l.3 .1zM335.4 274.3l.3 .1zM335.4 274.2l.3 .1zM335.4 274.1l.3 .1z"/>
<path d="M335.4 274l.3 .1zM335.4 273.9l.3 .1zM335.4 273.7l.3 .2zM335.4 273.6l.3 .2zM335.4 273.5l.3 .2zM335.4 273.4l.3 .2zM335.4 273.3l.3 .2zM335.4 273.2l.3 .1zM335.4 273.1l.3 .1zM335.4 273l.3 .1zM335.4 272.9l.3 .1zM335.4 272.8l.7 .1z"/>
<path d="M335.4 272.5l.5 .1zM335.4 272.7l.6 .1zM335.4 272.6l.6 .1zM335.4 272.4l.4 .1zM335.4 272.3l.4 .1zM335.8 273l.5 .1zM335.8 272.9l.4 .1zM335.9 273.2l.5 .1zM335.9 273.1l.5 .1zM336 273.3l.5 .2zM336.1 273.5l.5 .2zM336.1 273.4l.5 .2z"/>
<path d="M336.3 273.7l.4 .2zM336.3 273.6l.4 .2zM336.4 273.9l.4 .1zM336.5 274.1l.4 .1zM336.5 274l.4 .1zM336.6 274.2l.7 .1zM336.7 274.4l.6 .1zM336.7 274.3l.6 .1zM336.8 274.6l.5 .1zM336.8 274.5l.5 .1zM337 274.1l.3 .1zM337 274l.3 .1z"/>
<path d="M337 273.9l.3 .1zM337 273.7l.3 .2zM337 273.6l.3 .2zM337 273.5l.3 .2zM337 273.4l.3 .2zM337 273.3l.3 .2zM337 273.2l.3 .1zM337 273.1l.3 .1zM337 273l.3 .1zM337 272.9l.3 .1zM337 272.8l.3 .1zM337 272.7l.3 .1z"/>
<path d="M337 272.6l.3 .1zM337 272.5l.3 .1zM337 272.4l.3 .1zM337 272.3l.3 .1zM338.7 272.5l1.7 .1zM338.7 272.4l1.7 .1zM338.7 272.3l1.7 .1zM339.5 274.6l.3 .1zM339.5 274.5l.3 .1zM339.5 274.4l.3 .1zM339.5 274.3l.3 .1zM339.5 274.2l.3 .1z"/>
<path d="M339.5 274.1l.3 .1zM339.5 274l.3 .1zM339.5 273.9l.3 .1zM339.5 273.7l.3 .2zM339.5 273.6l.3 .2zM339.5 273.5l.3 .2zM339.5 273.4l.3 .2zM339.5 273.3l.3 .2zM339.5 273.2l.3 .1zM339.5 273.1l.3 .1zM339.5 273l.3 .1zM339.5 272.9l.3 .1z"/>
<path d="M339.5 272.8l.3 .1zM339.5 272.7l.3 .1zM339.5 272.6l.3 .1zM342.6 272.5l1.7 .1zM342.6 272.4l1.7 .1zM342.6 272.3l1.7 .1zM343.3 274.6l.4 .1zM343.3 274.5l.4 .1zM343.3 274.4l.4 .1zM343.3 274.3l.4 .1zM343.3 274.2l.4 .1zM343.3 274.1l.4 .1z"/>
<path d="M343.3 274l.4 .1zM343.3 273.9l.4 .1zM343.3 273.7l.4 .2zM343.3 273.6l.4 .2zM343.3 273.5l.4 .2zM343.3 273.4l.4 .2zM343.3 273.3l.4 .2zM343.3 273.2l.4 .1zM343.3 273.1l.4 .1zM343.3 273l.4 .1zM343.3 272.9l.4 .1zM343.3 272.8l.4 .1z"/>
<path d="M343.3 272.7l.4 .1zM343.3 272.6l.4 .1zM345.5 274.1l.4 .1zM345.5 274l.4 .1zM345.5 273.9l.3 .1zM345.5 273.7l.3 .2zM345.5 273.6l.3 .2zM345.5 273.5l.3 .2zM345.5 273.4l.3 .2zM345.5 273.3l.3 .2zM345.5 273.2l.3 .1zM345.5 273.1l.3 .1z"/>
<path d="M345.5 273l.4 .1zM345.6 274.3l.5 .1zM345.6 274.2l.4 .1zM345.6 272.9l.3 .1zM345.6 272.8l.4 .1zM345.7 274.4l.7 .1zM345.7 272.7l.4 .1zM345.7 272.6l.5 .1zM345.8 274.5l1.4 .1zM345.9 272.5l1.4 .1zM345.9 274.6l1.1 .1zM346 272.4l1.1 .1z"/>
<path d="M346.3 274.7l.3 .1zM346.4 272.3l.2 .1zM346.5 274.4l.8 .1zM346.9 274.3l.5 .1zM346.9 272.6l.5 .1zM347 272.7l.4 .1zM347.1 274.2l.3 .1zM347.1 274.1l.4 .1zM347.1 272.8l.4 .1zM347.2 274l.3 .1zM347.2 273.9l.4 .1zM347.2 273l.4 .1z"/>
<path d="M347.2 272.9l.3 .1zM347.3 273.7l.3 .2zM347.3 273.6l.3 .2zM347.3 273.5l.3 .2zM347.3 273.4l.3 .2zM347.3 273.3l.3 .2zM347.3 273.2l.3 .1zM347.3 273.1l.3 .1zM349 273.7l.4 .2zM349 273.6l.3 .2zM349 273.5l.3 .2zM349 273.4l.3 .2z"/>
<path d="M349 273.3l.3 .2zM349.1 274.1l.4 .1zM349.1 274l.3 .1zM349.1 273.9l.3 .1zM349.1 273.2l.3 .1zM349.1 273.1l.3 .1zM349.1 273l.3 .1zM349.1 272.9l.4 .1zM349.2 274.3l.6 .1zM349.2 274.2l.4 .1zM349.2 272.8l.3 .1zM349.2 272.7l.4 .1z"/>
<path d="M349.3 274.4l.8 .1zM349.3 272.6l.6 .1zM349.4 272.5l1.4 .1zM349.4 274.5l1.3 .1zM349.5 274.6l1.1 .1zM349.7 272.4l1 .1zM350 274.7l.2 .1zM350.1 272.3l.2 .1zM350.2 274.4l.7 .1zM350.4 272.6l.5 .1zM350.5 274.3l.4 .1zM350.6 274.2l.4 .1z"/>
<path d="M350.6 272.7l.4 .1zM350.7 274.1l.3 .1zM350.7 274l.4 .1zM350.7 272.9l.4 .1zM350.7 272.8l.3 .1zM350.8 273.9l.4 .1zM350.8 273.7l.4 .2zM350.8 273.6l.4 .2zM350.8 273.3l.4 .2zM350.8 273.2l.4 .1zM350.8 273.1l.4 .1zM350.8 273l.4 .1z"/>
<path d="M350.9 273.5l.4 .2zM350.9 273.4l.4 .2zM352.7 274.6l1.2 .1zM352.7 274.5l1.2 .1zM352.7 274.4l1.2 .1zM352.7 274.3l.4 .1zM352.7 274.2l.4 .1zM352.7 274.1l.4 .1zM352.7 274l.4 .1zM352.7 273.9l.4 .1zM352.7 273.7l.4 .2zM352.7 273.6l.4 .2z"/>
<path d="M352.7 273.5l.4 .2zM352.7 273.4l.4 .2zM352.7 273.3l.4 .2zM352.7 273.2l.4 .1zM352.7 273.1l.4 .1zM352.7 273l.4 .1zM352.7 272.9l.4 .1zM352.7 272.8l.4 .1zM352.7 272.7l.4 .1zM352.7 272.6l.4 .1zM352.7 272.5l.4 .1zM352.7 272.4l.4 .1z"/>
<path d="M352.7 272.3l.4 .1zM355.2 274.6l1 .1zM355.2 274.5l1.2 .1zM355.2 273.2l.5 .1zM355.2 273l.3 .1zM355.2 272.9l.3 .1zM355.2 272.8l.3 .1zM355.2 272.7l.3 .1zM355.2 274.4l.4 .1zM355.2 273.1l.4 .1zM355.2 272.6l.4 .1zM355.3 273.3l.8 .2z"/>
<path d="M355.3 272.5l1.2 .1zM355.4 274.7l.5 .1zM355.4 273.4l.9 .2zM355.5 272.4l1 .1zM355.7 273.5l.7 .2zM355.8 272.3l.4 .1zM355.9 274.4l.6 .1zM355.9 273.6l.6 .2zM356.1 274.3l.4 .1zM356.2 274.2l.4 .1zM356.2 273.9l.4 .1zM356.2 273.7l.4 .2z"/>
<path d="M356.3 274.1l.3 .1zM356.3 274l.3 .1z"/>
</g>
<g font-size="20.4">
<text x="67" y="70.4">Hexagon Application Kit</text>
<text x="67" y="88.2">Ethernet/CAN/RS485 Interface Card</text>
</g>
<g font-size="10.2">
<text x="67" y="118.6">COM_ETH-V1</text>
<text x="67" y="133.9">[1] Contents</text>
<text x="67" y="144">[2] Satellite Connector, I2C-GPIO, Power</text>
<text x="67" y="154.2">[3] Ethernet, CAN, RS485</text>
</g>
<g font-size="3.2">
<text x="308.3" y="258.8">R2 / 26.08.2011 / Ma</text>
<text x="361.6" y="258.8">Contents</text>
</g>
<g font-size="2.8">
<text x="34" y="243.1">Fiducials</text>
<text x="34" y="263.4">ADJ_1</text>
<text x="56.8" y="263.4">ADJ_2</text>
<text x="79.7" y="263.4">ADJ_3</text>
<text x="255" y="258.3">This document may not be passed</text>
<text x="255" y="260.9">on, duplicated or its contents utilized,</text>
<text x="255" y="263.4">unless expressly permitted. Violating</text>
<text x="255" y="265.9">this stipulation will result in the liability</text>
<text x="255" y="268.5">to pay damages. All rights reserved</text>
<text x="255" y="271">in case of a patent registration or</text>
<text x="255" y="273.6">registered design.</text>
</g>
</svg>
